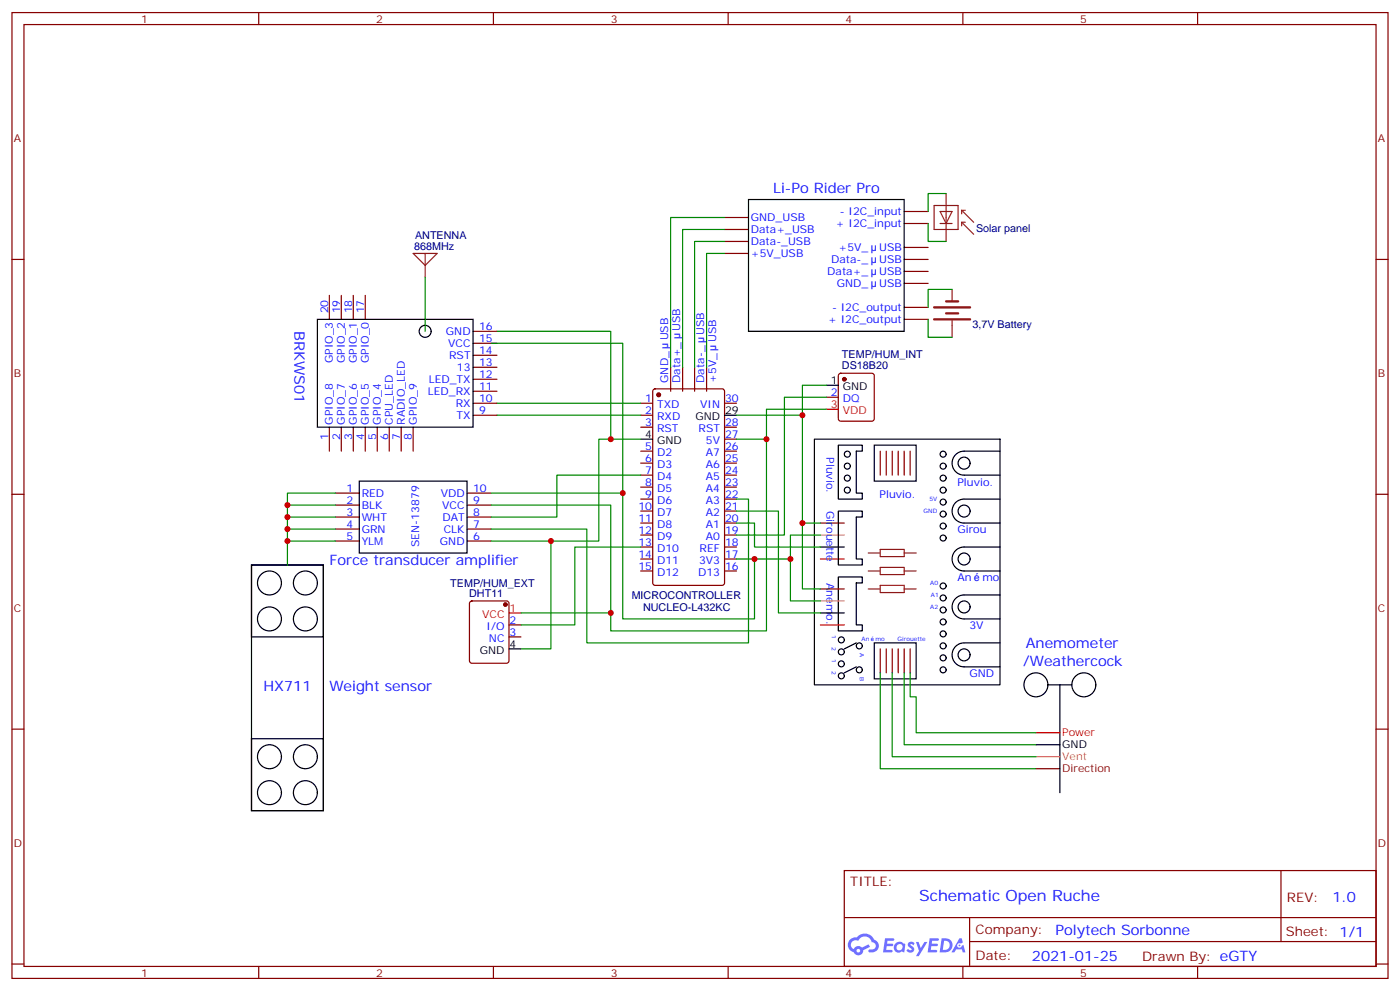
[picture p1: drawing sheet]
<svg xmlns="http://www.w3.org/2000/svg" width="412mm" height="292mm" viewBox="0 0 412 292" stroke-linecap="round" stroke-linejoin="round" font-family="sans-serif">
<g fill="none" stroke="#870000" stroke-width=".35">
<path d="M3.5 3.7h405.4v284.3h-405.4zM7.1 7.2h398.2v277.3h-398.2zM76.2 3.7v3.5M145.3 3.7v3.5M214.5 3.7v3.5M283.6 3.7v3.5M352.8 3.7v3.5M3.5 76.4h3.6M405.3 76.4h3.6M3.5 145.5h3.6M405.3 145.5h3.6M3.5 214.7h3.6"/>
<path d="M405.3 214.7h3.6M248.7 256.3h156.6v28.2h-156.6zM377.3 256.3v20.9M248.7 270.1h156.5M285.6 277.2h119.6M285.6 270.1v14.2M3.5 283.8h3.6M76.2 284.5v3.5M145.3 284.5v3.5M214.5 284.5v3.5M283.6 284.5v3.5M352.8 284.5v3.5"/>
<path d="M405.3 283.8h3.6"/>
</g>
<g fill="#5487ff">
<path d="M267.7 277.5a1.22 1.22 0 0 1 1.7 .2l-.4 .6a.47 .47 0 0 0-.3-.4 .47 .47 0 0 0-.5 .2l.1 .2a1.14 1.14 0 0 1 .8 1.8 1.14 1.14 0 0 1-1.9 0l-.2-.2 .5-.6 .7 .5a.29 .29 0 0 0 .3-.3 .29 .29 0 0 0-.2-.3 1.04 1.04 0 0 1-.6-1.7z"/>
<path d="M260.7 276.2h2.4l.3 .2-.2 .5-1.8 .1-.1 .8h1.5l.3 .4-.3 .4h-1.6l-.2 1.1h1.7l.2 .3-.2 .3-2.6 .1z"/>
<path d="M273.8 276.2h2.4l.3 .2-.1 .5-1.8 .1-.2 .8h1.6l.3 .4-.4 .4-1.6-.1-.1 1.1 1.7 .1 .2 .3-.2 .3-2.6 .1z"/>
<path d="M282.6 276.2h.7l.3 1.3-.6 .3a.69 .69 0 0 0-1 .3 .69 .69 0 0 0 .4 .9 .69 .69 0 0 0 .9-.6l.5-.2 .6 2.2h-.8l-.2-.9h-1.8l-.5 .9h-.8z"/>
<path d="M269.8 277.3h.8l.6 1.8 1.1-1.8h.9l-2.6 4.2h-.8l.9-1.5z"/>
<path d="M277.4 276.2l-.6 4.2h1.3a2.11 2.11 0 0 0 2.5-2.1 2.11 2.11 0 0 0-2.5-2.1zM278.1 277a1.39 1.39 0 0 1 1.7 1.4 1.39 1.39 0 0 1-1.8 1.2h-.3z"/>
<path d="M263.7 277.8a1.54 1.54 0 0 0-.1 2.2 1.54 1.54 0 0 0 2.2 .1l.6 .3 .3-2.3-.2-.3h-.4a1.49 1.49 0 0 0-2.4 0zM264 278.8a.94 .94 0 0 1 1.8 0 .94 .94 0 0 1-1.8 0z"/>
<path d="M250.4 276.6a2.18 2.18 0 0 0 1.1 3.7 1.44 1.44 0 0 0 1.6 .9 1.44 1.44 0 0 0 1.2-1.4l2-1.1-.5-.7-1.9 1a1.47 1.47 0 0 0-2.4 .4 1.39 1.39 0 0 1-.7-1.9 1.39 1.39 0 0 1 2-.5 2.12 2.12 0 0 1 2.2-1.3 2.12 2.12 0 0 1 1.9 1.7 1.14 1.14 0 0 1 1.1 1.4 1.14 1.14 0 0 1-1.7 .7 .43 .43 0 0 0-.5 .4 .43 .43 0 0 0 .4 .5 1.98 1.98 0 0 0 2.5-1.2 1.98 1.98 0 0 0-1.2-2.6 3.1 3.1 0 0 0-5.3-.6l-.9 .1zM252.3 279.9a.55 .55 0 0 1 1.1 0 .55 .55 0 0 1-1.1 0z"/>
<circle cx="282.6" cy="278.3" r=".26"/>
</g>
<g fill="none" stroke="#870000" stroke-width=".35">
<path d="M213.4 71.1h7.1M213.4 74.6h7.1M213.4 67.6h7.1M213.4 64h7.1M266.3 62.3h7.1M266.3 65.8h7.1M266.3 72.8h7.1M266.3 76.4h7.1M266.3 79.9h7.1M266.3 83.4h7.1M266.3 90.5h7.1M266.3 94h7.1"/>
<path d="M188.7 118.7h3.6M192.5 114.7l.5-.2h19.7l.7 .4v56.7l-.4 .7h-20l-.7-.4v-56.7zM213.4 118.7h3.6M188.7 122.2h3.6M188.7 125.8h3.6M188.7 132.8h3.6M188.7 136.3h3.6M188.7 139.9h3.6M213.4 125.8h3.6M213.4 132.8h3.6M213.4 136.3h3.6M213.4 139.9h3.6"/>
<path d="M213.4 129.3h3.6M188.7 143.4h3.6M188.7 146.9h3.6M188.7 150.5h3.6M188.7 154h3.6M188.7 157.5h3.6M213.4 143.4h3.6M213.4 146.9h3.6M213.4 150.5h3.6M213.4 154h3.6M213.4 157.5h3.6M241.7 154h7"/>
<path d="M138.5 177.1l.5-.2h10.2l.7 .4v17.3l-.4 .6-10.5 .1-.7-.5v-17.2zM188.7 161h3.6M188.7 164.6h3.6M188.7 168.1h3.6M213.4 161h3.6M213.4 164.6h3.6M213.4 168.1h3.6M241.7 173.4h7M149.9 184h3.6M149.9 187.5h3.6M305.2 226.3h7"/>
</g>
<g fill="#870000" stroke="#870000" stroke-width=".35">
<circle cx="148.9" cy="178" r=".53"/>
<circle cx="194" cy="116.2" r=".53"/>
</g>
<path d="M241.7 164.6h7M149.9 180.4h3.6M241.7 184h7M305.2 215.7h7" fill="none" stroke="#f00" stroke-width=".35"/>
<g fill="none" stroke="#000" stroke-width=".35">
<path d="M220.5 58.7h45.8v38.8h-45.8zM188.7 129.3h3.6M213.4 122.2h3.6M239.9 129.3h54.7v72.3h-54.7zM246.9 131.1h7.1v1.7h-1.8v12.4h1.8v1.7h-7.1zM294.6 132.8h-10.6a3.5 3.5 0 0 0-3.5 3.5 3.5 3.5 0 0 0 3.5 3.6h10.6M246.9 150.5h7.1v1.7h-1.8v12.4h1.8v1.7h-7.1zM294.6 146.9h-10.6a3.5 3.5 0 0 0-3.5 3.6 3.5 3.5 0 0 0 3.5 3.5h10.6M241.7 161h7M246.9 169.9h7.1v1.7h-1.8v12.4h1.8v1.7h-7.1zM294.6 161h-10.6a3.5 3.5 0 0 0-3.5 3.6 3.5 3.5 0 0 0 3.5 3.5h10.6M294.6 175.2h-10.6a3.5 3.5 0 0 0-3.5 3.5 3.5 3.5 0 0 0 3.5 3.5h10.6"/>
<path d="M149.9 191h3.6M241.7 180.4h7M252.2 196.3l-3.5 1.8M252.2 189.3l-3.5 1.7M294.6 189.3h-10.6a3.5 3.5 0 0 0-3.5 3.5 3.5 3.5 0 0 0 3.5 3.5h10.6M305.2 219.3h7M308.7 201.6h7M312.2 201.6v31.8"/>
<circle cx="284" cy="136.3" r="1.76"/>
<circle cx="284" cy="150.5" r="1.76"/>
<circle cx="284" cy="164.6" r="1.76"/>
<circle cx="284" cy="178.7" r="1.76"/>
<circle cx="247.8" cy="191.9" r=".88"/>
<circle cx="247.8" cy="199" r=".88"/>
<circle cx="247.8" cy="188.4" r=".88"/>
<circle cx="247.8" cy="195.4" r=".88"/>
<circle cx="253.1" cy="197.2" r=".88"/>
<circle cx="253.1" cy="190.1" r=".88"/>
<circle cx="284" cy="192.8" r="1.76"/>
<circle cx="305.2" cy="201.6" r="3.5"/>
<circle cx="319.3" cy="201.6" r="3.5"/>
</g>
<path d="M278.7 57v14.1M275.2 60.5h7v7.1h-7zM276.9 62.3h3.6l-1.8 3.5zM276.9 65.8h3.6M283.3 61.9l3.5 3.5M283.3 61.9h1M283.3 61.9v1.1M283.3 65.4v1.1M283.3 65.4l3.5 3.6M283.3 65.4h1M280.5 85.2v3.5M280.5 94.4v4.9" fill="none" stroke="#8c2424" stroke-width=".35"/>
<path d="M275.2 94h10.6M275.2 90.5h10.6M278.7 92.3h3.5M278.7 88.7h3.5" fill="none" stroke="#8c2424" stroke-width=".71"/>
<path d="M278.7 57h-5.3v5.3M273.4 65.8v5.3h5.3M273.4 94v5.3h7.1M280.5 85.2h-7.1v5.3" fill="none" stroke="#008700" stroke-width=".35"/>
<path d="M241.7 157.5h7M241.7 176.9h7M305.2 222.8h7" fill="none" stroke="#fc0" stroke-width=".35"/>
<g fill="#fff" stroke="#000" stroke-width=".35">
<circle cx="249.6" cy="144.3" r=".88"/>
<circle cx="249.6" cy="140.8" r=".88"/>
<circle cx="249.6" cy="137.2" r=".88"/>
<circle cx="249.6" cy="133.7" r=".88"/>
</g>
<g fill="none" stroke="#000" stroke-width=".35">
<path d="M93.5 94h45.8v31.8h-45.8zM243.4 113.4h3.5M257.5 131.1h12.4v10.5h-12.4zM105.8 141.6h31.8v21.2h-31.8zM74.1 166.3h21.1v21.2h-21.1zM74.1 166.3h21.1v72.4h-21.1zM257.5 189.3h12.4v10.5h-12.4zM74.1 217.5h21.1v21.2h-21.1z"/>
<circle cx="125.2" cy="97.5" r="1.76"/>
<circle cx="277.8" cy="133.7" r=".88"/>
<circle cx="277.8" cy="137.2" r=".88"/>
<circle cx="277.8" cy="151.3" r=".88"/>
<circle cx="277.8" cy="158.4" r=".88"/>
<circle cx="277.8" cy="144.3" r=".88"/>
<circle cx="277.8" cy="147.8" r=".88"/>
<circle cx="277.8" cy="140.8" r=".88"/>
<circle cx="277.8" cy="154.9" r=".88"/>
<circle cx="79.4" cy="171.6" r="3.5"/>
<circle cx="90" cy="171.6" r="3.5"/>
<circle cx="277.8" cy="179.6" r=".88"/>
<circle cx="277.8" cy="172.5" r=".88"/>
<circle cx="277.8" cy="176" r=".88"/>
<circle cx="79.4" cy="182.2" r="3.5"/>
<circle cx="90" cy="182.2" r="3.5"/>
<circle cx="277.8" cy="193.7" r=".88"/>
<circle cx="277.8" cy="197.2" r=".88"/>
<circle cx="277.8" cy="183.1" r=".88"/>
<circle cx="277.8" cy="190.1" r=".88"/>
<circle cx="277.8" cy="186.6" r=".88"/>
<circle cx="79.4" cy="233.4" r="3.5"/>
<circle cx="79.4" cy="222.8" r="3.5"/>
<circle cx="90" cy="222.8" r="3.5"/>
<circle cx="90" cy="233.4" r="3.5"/>
</g>
<path d="M121.7 74.6h7.1l-3.6 3.5zM125.2 74.6v7.1M255.8 173.4h3.5M255.8 168.1h3.5M255.8 162.8h3.5M259.3 161.7h7v2.2h-7zM259.3 167h7v2.2h-7zM259.3 172.3h7v2.1h-7zM266.3 173.4h3.6M266.3 168.1h3.6M266.3 162.8h3.6" fill="none" stroke="#8c2424" stroke-width=".35"/>
<g fill="none" stroke="#870000" stroke-width=".35">
<path d="M97 87v7M100.5 87v7M104.1 87v7M107.6 87v7M139.3 97.5h7.1M139.3 101.1h7.1M139.3 104.6h7.1M139.3 108.1h7.1M139.3 111.7h7.1M139.3 115.2h7.1M139.3 118.7h7.1M197.6 108.1v7.1"/>
<path d="M201.1 108.1v7.1M204.6 108.1v7.1M208.1 108.1v7.1M243.4 116.9h3.5M247.2 110.1l.4-.2h9.2l.5 .2 .2 .5v12.7l-.2 .5-.5 .2h-9.2l-.4-.2-.3-.5v-12.7zM97 125.8v7M100.5 125.8v7M104.1 125.8v7M107.6 125.8v7M111.1 125.8v7M114.7 125.8v7M118.2 125.8v7"/>
<path d="M121.7 125.8v7M139.3 122.2h7.1M259.3 132.8v7.1M261.1 132.8v7.1M262.8 132.8v7.1M264.6 132.8v7.1M266.3 132.8v7.1M268.1 132.8v7.1M98.8 145.2h7M98.8 148.7h7M98.8 152.2h7M98.8 155.8h7"/>
<path d="M98.8 159.3h7M137.6 145.2h7M137.6 148.7h7M137.6 152.2h7M137.6 155.8h7M137.6 159.3h7M259.3 191v7.1M261.1 191v7.1M262.8 191v7.1M264.6 191v7.1M266.3 191v7.1M268.1 191v7.1"/>
</g>
<g fill="none" stroke="#008700" stroke-width=".35">
<path d="M213.4 74.6h-5.3v33.5M213.4 71.1h-8.8v37M213.4 64h-15.8v44.1M213.4 67.6h-12.3v40.5M125.2 81.7v15.8M146.4 97.5h33.5v31.8h8.8M144.6 101.1h38.8v81.1h38.8v-17.6h-5.2M146.4 118.7h42.3M243.4 113.4h-7v8.8M243.4 116.9h-12.3v40.6h-14.1M146.4 122.2h42.3M179.9 129.3h-3.5v30h-31.8"/>
<path d="M188.7 139.9h-24.7v12.3h-19.4M217 129.3h8.8v56.4h-45.9v-37h-35.3M217 122.2h19.4v51.2h5.3M243.4 120.5h-17.6v8.8M98.8 159.3h-14.1v7M98.8 155.8h-14.1v3.5M98.8 152.2h-14.1v3.6M98.8 148.7h-14.1v3.5M98.8 145.2h-14.1v3.5M144.6 145.2h38.8M162.3 159.3v31.7h-8.8M217 146.9h3.5v42.4h-47.6v-33.5h-28.3"/>
<path d="M217 150.5h12.3v29.9h12.4M217 154h5.2v7h19.5M236.4 154h5.3M241.7 157.5h-8.9v19.4h8.9M188.7 161h-19.4v23h-15.8M222.2 164.6h10.6M153.5 180.4h26.4M259.3 198.1v28.2h45.9M262.8 198.1v24.7h42.4M266.3 198.1v21.2h38.9M268.1 198.1v7h1.8v10.6h35.3"/>
</g>
<circle cx="248.7" cy="111.7" r=".53" fill="#870000" stroke="#870000" stroke-width=".35"/>
<path d="M243.4 120.5h3.5" fill="none" stroke="#f00" stroke-width=".35"/>
<g fill="#c00">
<circle cx="179.9" cy="129.3" r=".88"/>
<circle cx="183.4" cy="145.2" r=".88"/>
<circle cx="222.3" cy="164.6" r=".88"/>
<circle cx="232.8" cy="164.6" r=".88"/>
<circle cx="84.7" cy="159.3" r=".88"/>
<circle cx="84.7" cy="155.8" r=".88"/>
<circle cx="84.7" cy="152.2" r=".88"/>
<circle cx="84.7" cy="148.7" r=".88"/>
<circle cx="162.3" cy="159.3" r=".88"/>
<circle cx="179.9" cy="180.4" r=".88"/>
<circle cx="236.4" cy="154" r=".88"/>
<circle cx="236.4" cy="122.2" r=".88"/>
<circle cx="225.8" cy="129.3" r=".88"/>
</g>
<text font-size="4.6" fill="#00f" x="270.8" y="265.3">Schematic Open Ruche</text>
<g font-size="4.2" fill="#00f">
<text x="227.7" y="56.8">Li-Po Rider Pro</text>
<text x="86.8" y="97.5" transform="rotate(90 86.8 97.5)">BRKWS01</text>
<text x="97" y="166.3">Force transducer amplifier</text>
<text x="302.2" y="190.9">Anemometer</text>
<text x="301.4" y="196.2">/Weathercock</text>
<text x="77.6" y="203.4">HX711</text>
<text x="97" y="203.4">Weight sensor</text>
<text x="392.5" y="265.6">1.0</text>
<text x="310.9" y="275.1">Polytech Sorbonne</text>
<text x="304" y="282.9">2021-01-25</text>
</g>
<g font-size="3.9" fill="#800">
<text x="250.5" y="260.9">TITLE:</text>
<text x="379.1" y="265.6">REV:</text>
<text x="287.4" y="275.1">Company:</text>
<text x="378.7" y="275.7">Sheet: 1/1</text>
<text x="287.4" y="282.8">Date:</text>
<text x="336.4" y="282.8">Drawn By: eGTY</text>
</g>
<g font-size="3.2" fill="#800">
<text x="41.6" y="6.7">1</text>
<text x="110.8" y="6.7">2</text>
<text x="179.9" y="6.7">3</text>
<text x="249.1" y="6.7">4</text>
<text x="318.2" y="6.7">5</text>
<text x="4.1" y="41.8">A</text>
<text x="405.9" y="41.8">A</text>
<text x="4.1" y="110.9">B</text>
<text x="405.9" y="110.9">B</text>
<text x="4.1" y="180.1">C</text>
<text x="405.9" y="180.1">C</text>
<text x="312.9" y="227.4">Direction</text>
<text x="4.1" y="249.2">D</text>
<text x="405.9" y="249.2">D</text>
<text x="41.6" y="287.5">1</text>
<text x="110.8" y="287.5">2</text>
<text x="179.9" y="287.5">3</text>
<text x="249.1" y="287.5">4</text>
<text x="318.2" y="287.5">5</text>
</g>
<g font-size="3.2" fill="#00f">
<text x="221.2" y="65.1">GND_USB</text>
<text x="247.4" y="63.3">- I2C_input</text>
<text x="221.2" y="68.6">Data+_USB</text>
<text x="246.2" y="66.9">+ I2C_input</text>
<text x="221.2" y="72.1">Data-_USB</text>
<text x="221.2" y="75.7">+5V_USB</text>
<text x="244.8" y="77.4">Data-_</text>
<text x="247" y="73.9">+5V_</text>
<text x="259" y="77.4">USB</text>
<text x="259" y="73.9">USB</text>
<text x="243.7" y="81">Data+_</text>
<text x="259" y="81">USB</text>
<text x="246.5" y="84.5">GND_</text>
<text x="259" y="84.5">USB</text>
<text x="96.7" y="92.3" transform="rotate(-90 96.7 92.3)">20</text>
<text x="100.2" y="92.3" transform="rotate(-90 100.2 92.3)">19</text>
<text x="103.7" y="92.3" transform="rotate(-90 103.7 92.3)">18</text>
<text x="107.2" y="92.3" transform="rotate(-90 107.2 92.3)">17</text>
<text x="243.9" y="95.1">+ I2C_output</text>
<text x="245.1" y="91.5">- I2C_output</text>
<text x="131.4" y="98.6">GND</text>
<text x="141.1" y="97.2">16</text>
<text x="141.1" y="100.7">15</text>
<text x="196.8" y="100.2" transform="rotate(-90 196.8 100.2)">USB</text>
<text x="200.4" y="97.4" transform="rotate(-90 200.4 97.4)">USB</text>
<text x="207.4" y="98.6" transform="rotate(-90 207.4 98.6)">USB</text>
<text x="211" y="100.7" transform="rotate(-90 211 100.7)">USB</text>
<text x="98.1" y="107" transform="rotate(-90 98.1 107)">GPIO_3</text>
<text x="101.6" y="107" transform="rotate(-90 101.6 107)">GPIO_2</text>
<text x="105.1" y="107" transform="rotate(-90 105.1 107)">GPIO_1</text>
<text x="108.7" y="107" transform="rotate(-90 108.7 107)">GPIO_0</text>
<text x="132" y="102.1">VCC</text>
<text x="132.3" y="105.7">RST</text>
<text x="141.1" y="104.2">14</text>
<text x="141.1" y="107.8">13</text>
<text x="126.3" y="112.7">LED_TX</text>
<text x="134.6" y="109.2">13</text>
<text x="141.1" y="111.3">12</text>
<text x="196.8" y="112.7" transform="rotate(-90 196.8 112.7)">GND_</text>
<text x="200.4" y="112.7" transform="rotate(-90 200.4 112.7)">Data+_</text>
<text x="207.4" y="112.7" transform="rotate(-90 207.4 112.7)">Data-_</text>
<text x="211" y="112.7" transform="rotate(-90 211 112.7)">+5V_</text>
<text x="126" y="116.2">LED_RX</text>
<text x="134.3" y="119.8">RX</text>
<text x="141.1" y="114.8">11</text>
<text x="141.1" y="118.4">10</text>
<text x="190.1" y="118.4">1</text>
<text x="213.6" y="118.4">30</text>
<text x="244.8" y="116.6">2</text>
<text x="248.2" y="118.4">DQ</text>
<text x="98.1" y="125.1" transform="rotate(-90 98.1 125.1)">GPIO_8</text>
<text x="101.6" y="125.1" transform="rotate(-90 101.6 125.1)">GPIO_7</text>
<text x="105.1" y="125.1" transform="rotate(-90 105.1 125.1)">GPIO_6</text>
<text x="108.7" y="125.1" transform="rotate(-90 108.7 125.1)">GPIO_5</text>
<text x="112.2" y="125.1" transform="rotate(-90 112.2 125.1)">GPIO_4</text>
<text x="115.7" y="125.1" transform="rotate(-90 115.7 125.1)">CPU_LED</text>
<text x="119.2" y="125.1" transform="rotate(-90 119.2 125.1)">RADIO_LED</text>
<text x="122.8" y="125.1" transform="rotate(-90 122.8 125.1)">GPIO_9</text>
<text x="134.5" y="123.3">TX</text>
<text x="141.1" y="121.9">9</text>
<text x="190.1" y="121.9">2</text>
<text x="190.1" y="125.4">3</text>
<text x="193.6" y="120.1">TXD</text>
<text x="193.6" y="123.6">RXD</text>
<text x="206.2" y="120.1">VIN</text>
<text x="213.6" y="125.4">28</text>
<text x="96.7" y="129.5" transform="rotate(-90 96.7 129.5)">1</text>
<text x="100.2" y="129.5" transform="rotate(-90 100.2 129.5)">2</text>
<text x="103.7" y="129.5" transform="rotate(-90 103.7 129.5)">3</text>
<text x="107.2" y="129.5" transform="rotate(-90 107.2 129.5)">4</text>
<text x="110.8" y="129.5" transform="rotate(-90 110.8 129.5)">5</text>
<text x="114.3" y="129.5" transform="rotate(-90 114.3 129.5)">6</text>
<text x="117.8" y="129.5" transform="rotate(-90 117.8 129.5)">7</text>
<text x="121.4" y="129.5" transform="rotate(-90 121.4 129.5)">8</text>
<text x="193.6" y="127.2">RST</text>
<text x="205.8" y="127.2">RST</text>
<text x="207.9" y="130.7">5V</text>
<text x="213.6" y="128.9">27</text>
<text x="190.1" y="132.5">5</text>
<text x="190.1" y="136">6</text>
<text x="193.6" y="134.2">D2</text>
<text x="193.6" y="137.8">D3</text>
<text x="207.9" y="137.8">A6</text>
<text x="207.9" y="134.2">A7</text>
<text x="213.6" y="136">25</text>
<text x="213.6" y="132.5">26</text>
<text x="243.4" y="134.6" transform="rotate(90 243.4 134.6)">Pluvio.</text>
<text x="190.1" y="139.5">7</text>
<text x="190.1" y="143.1">8</text>
<text x="193.6" y="141.3">D4</text>
<text x="207.9" y="141.3">A5</text>
<text x="213.6" y="143.1">23</text>
<text x="213.6" y="139.5">24</text>
<text x="282" y="142.9">Pluvio.</text>
<text x="102.1" y="148.3">2</text>
<text x="102.1" y="144.8">1</text>
<text x="106.5" y="149.8">BLK</text>
<text x="106.5" y="146.2">RED</text>
<text x="129.8" y="146.2">VDD</text>
<text x="130.3" y="149.8">VCC</text>
<text x="139.3" y="144.8">10</text>
<text x="139.3" y="148.3">9</text>
<text x="190.1" y="146.6">9</text>
<text x="193.6" y="144.8">D5</text>
<text x="193.6" y="148.3">D6</text>
<text x="207.9" y="148.3">A3</text>
<text x="207.9" y="144.8">A4</text>
<text x="213.6" y="146.6">22</text>
<text x="259.1" y="146.5">Pluvio.</text>
<text x="102.1" y="155.4">4</text>
<text x="102.1" y="151.9">3</text>
<text x="106.5" y="153.3">WHT</text>
<text x="130.3" y="153.3">DAT</text>
<text x="139.3" y="151.9">8</text>
<text x="139.3" y="155.4">7</text>
<text x="188.1" y="150.1">10</text>
<text x="188.1" y="153.6">11</text>
<text x="193.6" y="151.9">D7</text>
<text x="193.6" y="155.4">D8</text>
<text x="207.9" y="155.4">A1</text>
<text x="207.9" y="151.9">A2</text>
<text x="213.6" y="153.6">20</text>
<text x="213.6" y="150.1">21</text>
<text x="243.4" y="150.5" transform="rotate(90 243.4 150.5)">Girouette</text>
<text x="102.1" y="158.9">5</text>
<text x="106.5" y="160.3">YLM</text>
<text x="106.5" y="156.8">GRN</text>
<text x="123.5" y="161" transform="rotate(-90 123.5 161)">SEN-13879</text>
<text x="129.6" y="160.3">GND</text>
<text x="130.7" y="156.8">CLK</text>
<text x="139.3" y="158.9">6</text>
<text x="188.1" y="157.2">12</text>
<text x="188.1" y="160.7">13</text>
<text x="193.6" y="158.9">D9</text>
<text x="207.9" y="158.9">A0</text>
<text x="213.6" y="160.7">18</text>
<text x="213.6" y="157.2">19</text>
<text x="282" y="157.1">Girou</text>
<text x="188.1" y="164.2">14</text>
<text x="188.1" y="167.7">15</text>
<text x="193.6" y="162.5">D10</text>
<text x="193.6" y="166">D11</text>
<text x="205.9" y="166">3V3</text>
<text x="206.1" y="162.5">REF</text>
<text x="213.6" y="167.7">16</text>
<text x="213.6" y="164.2">17</text>
<text x="193.6" y="169.5">D12</text>
<text x="205.6" y="169.5">D13</text>
<text x="243.4" y="171.6" transform="rotate(90 243.4 171.6)">Anemo.</text>
<text x="282" y="171.2">An</text>
<text x="289.4" y="171.2">mo</text>
<text x="143.4" y="185.4">I/O</text>
<text x="150.1" y="183.6">2</text>
<text x="285.6" y="185.3">3V</text>
<text x="144" y="188.9">NC</text>
<text x="150.1" y="187.1">3</text>
<text x="285.6" y="199.4">GND</text>
</g>
<g font-size="3.2" fill="#000080">
<text x="122.3" y="70.3">ANTENNA</text>
<text x="287.5" y="68.4">Solar panel</text>
<text x="122" y="73.6">868MHz</text>
<text x="286.5" y="96.6">3,7V Battery</text>
<text x="248" y="105.5">TEMP/HUM_INT</text>
<text x="248" y="108.7">DS18B20</text>
<text x="132.7" y="172.8">TEMP/HUM_EXT</text>
<text x="138.2" y="175.7">DHT11</text>
<text x="186.1" y="176.2">MICROCONTROLLER</text>
<text x="189.4" y="179.8">NUCLEO-L432KC</text>
</g>
<g font-size="3.2">
<text x="244.8" y="113.1">1</text>
<text x="248.2" y="114.8">GND</text>
<text x="204.8" y="123.6">GND</text>
<text x="213.6" y="121.9">29</text>
<text x="190.1" y="128.9">4</text>
<text x="193.6" y="130.7">GND</text>
<text x="150.1" y="190.7">4</text>
<text x="141.3" y="192.4">GND</text>
<text x="312.9" y="220.3">GND</text>
</g>
<g font-size="3.2" fill="#f00">
<text x="244.8" y="120.1">3</text>
<text x="248.2" y="121.9">VDD</text>
<text x="142" y="181.9">VCC</text>
<text x="150.1" y="180.1">1</text>
<text x="312.9" y="216.8">Power</text>
</g>
<text font-size="3.2" fill="#f90" x="312.9" y="223.8">Vent</text>
<g font-size="1.8" fill="#00f">
<text x="273.8" y="147.6">5V</text>
<text x="272.1" y="151.1">GND</text>
<text x="274" y="172.3">A0</text>
<text x="274" y="179.3">A2</text>
<text x="274.2" y="175.8">A1</text>
<text x="245" y="186.9" transform="rotate(90 245 186.9)">1</text>
<text x="245" y="190.4" transform="rotate(90 245 190.4)">2</text>
<text x="253.8" y="188.8">An</text>
<text x="257.9" y="188.8">mo</text>
<text x="264.4" y="188.8">Girouette</text>
<text x="245" y="194" transform="rotate(90 245 194)">1</text>
<text x="245" y="197.5" transform="rotate(90 245 197.5)">2</text>
<text x="253.2" y="192.2" transform="rotate(90 253.2 192.2)">A</text>
<text x="253.2" y="199.3" transform="rotate(90 253.2 199.3)">B</text>
</g>
</svg>
